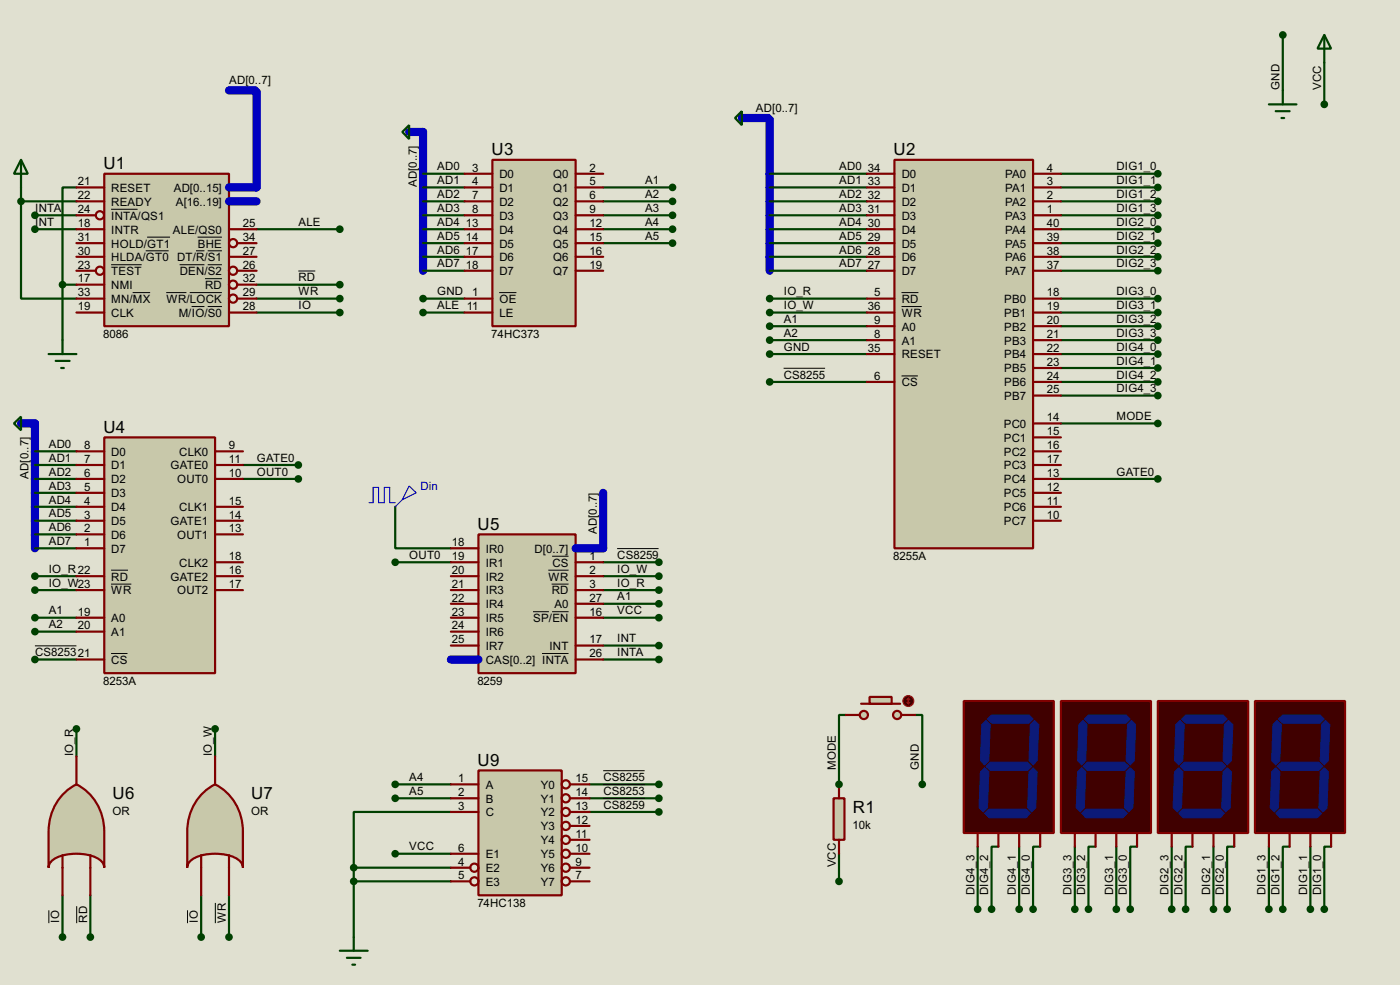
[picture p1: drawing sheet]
<svg xmlns="http://www.w3.org/2000/svg" width="256mm" height="180mm" viewBox="0 0 256 180" stroke-linecap="round" stroke-linejoin="round" font-family="sans-serif">
<path d="M0 0h256.5v180.3h-256.5z" fill="#e0e0d0"/>
<path d="M42 16.6h5v17.7M77.5 24.2v25.4M138.5 21.6h2.5v28M6.4 77.5v22.9M110.5 90.2v10.2" fill="none" stroke="#0000c0" stroke-width="1.5"/>
<g fill="none" stroke="#004000" stroke-width=".4">
<path d="M235 6.4v10.2M242.6 11.5v7.6M3.9 36.9v17.8h10.1M3.9 34.3v2.6M3.9 36.9h10.1M6.4 39.4h7.6M77.5 36.9h7.6M77.5 39.4h7.6M77.5 34.3h7.6M77.5 31.8h7.6M110.5 36.9h12.7M110.5 34.3h12.7"/>
<path d="M141 36.9h17.8M141 39.4h17.8M141 34.3h17.8M141 31.8h17.8M194.4 36.9h17.7M194.4 39.4h17.7M194.4 34.3h17.7M194.4 31.8h17.7M6.4 42h7.6M47 42h15.3M47 57.2h15.3M47 54.7h15.3"/>
<path d="M47 52.1h15.3M77.5 49.6h7.6M77.5 47h7.6M77.5 44.5h7.6M77.5 42h7.6M77.5 57.2h7.6M77.5 54.7h7.6M141 49.6h17.8M141 47h17.8M141 44.5h17.8M141 42h17.8M141 57.2h17.8"/>
<path d="M141 54.7h17.8M141 59.7h17.8M194.4 49.6h17.7M194.4 47h17.7M194.4 44.5h17.7M194.4 42h17.7M194.4 57.2h17.7M194.4 54.7h17.7M194.4 59.7h17.7M141 69.9h17.8M141 62.3h17.8M141 64.8h17.8"/>
<path d="M194.4 69.9h17.7M194.4 62.3h17.7M194.4 64.8h17.7M194.4 67.4h17.7M194.4 72.4h17.7M194.4 77.5h17.7M44.5 87.7h10.2M44.5 85.1h10.2M194.4 87.7h17.7M155 130.9h-1.3v12.7M167.7 130.9h1.3v12.7M179.1 155v11.4"/>
<path d="M182.9 155h-1.2v11.4M186.7 155v11.4M190.6 155h-1.3v11.4M196.9 155v11.4M200.7 155h-1.3v11.4M204.5 155v11.4M208.3 155h-1.2v11.4M214.7 155v11.4M218.5 155h-1.3v11.4M222.3 155v11.4M226.1 155h-1.3v11.4M232.5 155v11.4"/>
<path d="M236.3 155h-1.3v11.4M240.1 155v11.4M243.9 155h-1.3v11.4"/>
</g>
<path d="M54.7 54.7h2.3M54.7 52.2h3.7M54.7 49.6h3.1M143.6 67.4h7.6" fill="none" stroke="#000" stroke-width=".18"/>
<circle cx="153.7" cy="143.6" r=".2" fill="#004000"/>
<g fill="none" stroke="#004000" stroke-width=".4">
<path d="M14 34.3h-2.5v17.8M110.5 39.4h12.7M11.5 52.1v10.2M11.5 52.1h2.5M110.5 42h12.7M110.5 44.5h12.7M6.4 97.8h7.6M6.4 95.3h7.6M6.4 92.8h7.6M6.4 90.2h7.6M6.4 87.7h7.6M6.4 85.1h7.6"/>
<path d="M6.4 82.6h7.6M72.4 92.8v7.6h10.2M6.4 113.1h7.6M6.4 108h7.6M6.4 105.5h7.6M6.4 100.4h7.6M6.4 115.6h7.6M72.4 102.9h10.2M110.5 118.2h10.2M110.5 113.1h10.2M110.5 110.5h10.2M110.5 108h10.2"/>
<path d="M110.5 105.5h10.2M110.5 102.9h10.2M6.4 120.7h7.6M14 133.4v5.1M39.4 133.4v5.1M110.5 120.7h10.2M64.8 158.8v12.7M64.8 158.8h17.8M72.4 143.6h10.2M72.4 146.1h10.2M72.4 156.3h10.2M82.6 148.6h-17.8v10.2"/>
<path d="M108 143.6h12.7M108 146.1h12.7M108 148.6h12.7M153.7 156.3v5M11.5 163.9v7.6M16.6 163.9v7.6M36.9 163.9v7.6M42 163.9v7.6M64.8 161.3h17.8"/>
</g>
<path d="M6.4 118.2h7.6M113.1 100.4h7.6M110.5 141.1h7.6M110.5 143.6h7.6M110.5 146.1h7.6M9 166.6v2.4M14.1 165.9v3.1M34.4 166.6v2.4M39.5 165.3v3.7" fill="none" stroke="#000" stroke-width=".18"/>
<path d="M19.1 31.8h22.9v27.9h-22.9z" fill="#c8c8aa" stroke="#800000" stroke-width=".4"/>
<path d="M42 34.3h5M42 36.9h5" fill="none" stroke="#0000c0" stroke-width="1.5"/>
<g fill="none" stroke="#800000" stroke-width=".4">
<path d="M14 36.9h5.1M14 34.3h5.1M14 39.4h3.6M14 42h5.1M14 52.1h5.1M14 57.2h5.1M14 54.7h5.1M14 44.5h5.1M14 47h5.1M14 49.6h3.6M42 42h5M42 57.2h5"/>
<path d="M42 47h5M43.5 52.1h3.5M43.5 54.7h3.5M43.5 44.5h3.5M43.5 49.6h3.5"/>
<circle cx="18.3" cy="39.4" r=".75"/>
<circle cx="18.3" cy="49.6" r=".75"/>
<circle cx="42.7" cy="52.1" r=".75"/>
<circle cx="42.7" cy="54.7" r=".75"/>
<circle cx="42.7" cy="44.5" r=".75"/>
<circle cx="42.7" cy="49.6" r=".75"/>
</g>
<g fill="none" stroke="#000" stroke-width=".18">
<path d="M20.4 38.3h4.8M20.4 48.5h5.6M24.3 53.6h3.2M26.7 45.9h4.2M27 43.4h4.2M30.5 53.6h3.7M32.9 48.5h4.6M34.8 53.6h5.9M35.1 56.1h2.4M35.9 45.9h1.6M36.2 43.4h4.5M37.6 51h3.1"/>
<path d="M38.1 45.9h2.6M38.1 56.1h2.6M38.1 48.5h2.6"/>
</g>
<path d="M3.9 29.3l1.2 2.5h-2.5zM3.9 29.3v5M8.9 64.8h5.1M10.2 66.1h2.6M11.2 67.4h.5M11.5 62.3v2.5" fill="none" stroke="#004000" stroke-width=".4"/>
<circle cx="3.8" cy="36.9" r=".5" fill="#004000" stroke="#004000" stroke-width=".4"/>
<path d="M163.9 29.3h25.4v71.1h-25.4z" fill="#c8c8aa" stroke="#800000" stroke-width=".4"/>
<g fill="none" stroke="#800000" stroke-width=".4">
<path d="M158.8 31.8h5.1M158.8 34.3h5.1M158.8 36.9h5.1M158.8 39.4h5.1M189.3 31.8h5.1M189.3 34.3h5.1M189.3 36.9h5.1M189.3 39.4h5.1M158.8 42h5.1M158.8 44.5h5.1M158.8 47h5.1M158.8 49.6h5.1"/>
<path d="M158.8 54.7h5.1M158.8 57.2h5.1M158.8 59.7h5.1M189.3 42h5.1M189.3 44.5h5.1M189.3 47h5.1M189.3 49.6h5.1M189.3 54.7h5.1M189.3 57.2h5.1M189.3 59.7h5.1M158.8 62.3h5.1M158.8 64.8h5.1"/>
<path d="M158.8 69.9h5.1M189.3 62.3h5.1M189.3 64.8h5.1M189.3 69.9h5.1M189.3 67.4h5.1M189.3 72.4h5.1M189.3 77.5h5.1M189.3 80.1h5.1M189.3 82.6h5.1M189.3 85.1h5.1M189.3 87.7h5.1M189.3 90.2h5.1"/>
<path d="M189.3 92.8h5.1M189.3 95.3h5.1"/>
</g>
<path d="M165.2 53.6h3.1M165.2 56.1h3.7M165.2 68.8h3" fill="none" stroke="#000" stroke-width=".18"/>
<path d="M90.2 29.3h15.3v30.4h-15.3z" fill="#c8c8aa" stroke="#800000" stroke-width=".4"/>
<g fill="none" stroke="#800000" stroke-width=".4">
<path d="M85.1 31.8h5.1M85.1 34.3h5.1M85.1 36.9h5.1M85.1 39.4h5.1M105.5 31.8h5M105.5 34.3h5M105.5 36.9h5M105.5 39.4h5M85.1 42h5.1M85.1 44.5h5.1M85.1 47h5.1M85.1 49.6h5.1"/>
<path d="M85.1 54.7h5.1M85.1 57.2h5.1M105.5 42h5M105.5 44.5h5M105.5 47h5M105.5 49.6h5"/>
</g>
<path d="M91.5 53.6h3.1" fill="none" stroke="#000" stroke-width=".18"/>
<path d="M75 24.2h2.5M135.9 21.6h2.6" fill="none" stroke="#0000c0" stroke-width="1.5"/>
<path d="M73.7 24.2l1.3-1.3v2.6zM135.9 20.4v2.5l-1.2-1.3z" fill="none" stroke="#004000" stroke-width=".4"/>
<g fill="#004000" stroke="#004000" stroke-width=".4">
<circle cx="62.2" cy="57.2" r=".5"/>
<circle cx="62.2" cy="54.7" r=".5"/>
<circle cx="62.2" cy="52.1" r=".5"/>
<circle cx="141" cy="54.7" r=".5"/>
<circle cx="141" cy="57.2" r=".5"/>
<circle cx="141" cy="69.9" r=".5"/>
<circle cx="62.2" cy="42" r=".5"/>
<circle cx="77.5" cy="57.2" r=".5"/>
<circle cx="77.5" cy="54.7" r=".5"/>
<circle cx="123.2" cy="34.3" r=".5"/>
<circle cx="123.2" cy="36.9" r=".5"/>
<circle cx="141" cy="62.3" r=".5"/>
<circle cx="141" cy="59.7" r=".5"/>
</g>
<path d="M176.6 128.3h16.5v24.2h-16.5z" fill="#400000" stroke="#800000" stroke-width=".4"/>
<g fill="#0c1a78" stroke="#0c1a78" stroke-width=".18">
<path d="M180.9 131.6l.8-.7h6.8l.8 .7-.8 .8h-6.8z" fill-rule="evenodd"/>
<path d="M189.5 131.9l.8 .7-.3 6.6-.7 .8-.8-.8 .3-6.6z" fill-rule="evenodd"/>
<path d="M180.6 140.3l.8-.8h6.9l.7 .8-.7 .7h-6.9z" fill-rule="evenodd"/>
<path d="M179.9 132.6l.7-.7 .8 .7-.2 6.6-.8 .8-.8-.8z" fill-rule="evenodd"/>
<path d="M188.5 141.3l.8-.8 .7 .8-.2 6.6-.8 .7-.7-.7z" fill-rule="evenodd"/>
<path d="M180.4 148.9l.8-.8h6.8l.8 .8-.8 .8h-6.8z" fill-rule="evenodd"/>
<path d="M179.6 141.3l.8-.8 .8 .8-.3 6.6-.8 .7-.7-.7z" fill-rule="evenodd"/>
</g>
<path d="M179.1 152.5v2.5M182.9 152.5v2.5M186.7 152.5v2.5M190.6 152.5v2.5" fill="none" stroke="#800000" stroke-width=".4"/>
<path d="M194.4 128.3h16.5v24.2h-16.5z" fill="#400000" stroke="#800000" stroke-width=".4"/>
<g fill="#0c1a78" stroke="#0c1a78" stroke-width=".18">
<path d="M198.7 131.6l.7-.7h6.9l.8 .7-.8 .8h-6.9z" fill-rule="evenodd"/>
<path d="M206.6 132.6l.7-.7 .8 .7-.3 6.6-.7 .8-.8-.8z" fill-rule="evenodd"/>
<path d="M198.4 140.3l.8-.8h6.8l.8 .8-.8 .7h-6.8z" fill-rule="evenodd"/>
<path d="M197.7 132.6l.7-.7 .8 .7-.3 6.6-.7 .8-.8-.8z" fill-rule="evenodd"/>
<path d="M206.3 141.3l.8-.8 .7 .8-.2 6.6-.8 .7-.8-.7z" fill-rule="evenodd"/>
<path d="M198.2 148.9l.7-.8h6.9l.8 .8-.8 .8h-6.9z" fill-rule="evenodd"/>
<path d="M198.2 140.5l.7 .8-.2 6.6-.8 .7-.7-.7 .2-6.6z" fill-rule="evenodd"/>
</g>
<path d="M196.9 152.5v2.5M200.7 152.5v2.5M204.5 152.5v2.5M208.3 152.5v2.5" fill="none" stroke="#800000" stroke-width=".4"/>
<path d="M212.1 128.3h16.6v24.2h-16.6z" fill="#400000" stroke="#800000" stroke-width=".4"/>
<g fill="#0c1a78" stroke="#0c1a78" stroke-width=".18">
<path d="M216.5 131.6l.7-.7h6.9l.7 .7-.7 .8h-6.9z" fill-rule="evenodd"/>
<path d="M224.3 132.6l.8-.7 .8 .7-.3 6.6-.8 .8-.7-.8z" fill-rule="evenodd"/>
<path d="M216.2 140.3l.8-.8h6.8l.8 .8-.8 .7h-6.8z" fill-rule="evenodd"/>
<path d="M215.4 132.6l.8-.7 .8 .7-.3 6.6-.7 .8-.8-.8z" fill-rule="evenodd"/>
<path d="M224.1 141.3l.7-.8 .8 .8-.2 6.6-.8 .7-.8-.7z" fill-rule="evenodd"/>
<path d="M216.7 148.1h6.9l.7 .8-.7 .8h-6.9l-.7-.8z" fill-rule="evenodd"/>
<path d="M215.2 141.3l.8-.8 .7 .8-.2 6.6-.8 .7-.8-.7z" fill-rule="evenodd"/>
</g>
<path d="M214.7 152.5v2.5M218.5 152.5v2.5M222.3 152.5v2.5M226.1 152.5v2.5" fill="none" stroke="#800000" stroke-width=".4"/>
<path d="M229.9 128.3h16.5v24.2h-16.5z" fill="#400000" stroke="#800000" stroke-width=".4"/>
<g fill="#0c1a78" stroke="#0c1a78" stroke-width=".18">
<path d="M234.2 131.6l.8-.7h6.9l.7 .7-.7 .8h-6.9z" fill-rule="evenodd"/>
<path d="M242.1 132.6l.8-.7 .7 .7-.2 6.6-.8 .8-.7-.8z" fill-rule="evenodd"/>
<path d="M234 140.3l.8-.8h6.8l.8 .8-.8 .7h-6.8z" fill-rule="evenodd"/>
<path d="M233.2 132.6l.8-.7 .8 .7-.3 6.6-.8 .8-.7-.8z" fill-rule="evenodd"/>
<path d="M241.9 141.3l.7-.8 .8 .8-.3 6.6-.7 .7-.8-.7z" fill-rule="evenodd"/>
<path d="M233.7 148.9l.8-.8h6.9l.7 .8-.7 .8h-6.9z" fill-rule="evenodd"/>
<path d="M233 141.3l.7-.8 .8 .8-.3 6.6-.7 .7-.8-.7z" fill-rule="evenodd"/>
</g>
<path d="M232.5 152.5v2.5M236.3 152.5v2.5M240.1 152.5v2.5M243.9 152.5v2.5" fill="none" stroke="#800000" stroke-width=".4"/>
<g fill="#004000" stroke="#004000" stroke-width=".4">
<circle cx="212.1" cy="31.8" r=".5"/>
<circle cx="212.1" cy="34.3" r=".5"/>
<circle cx="212.1" cy="36.9" r=".5"/>
<circle cx="212.1" cy="39.4" r=".5"/>
<circle cx="212.1" cy="42" r=".5"/>
<circle cx="212.1" cy="44.5" r=".5"/>
<circle cx="212.1" cy="47" r=".5"/>
<circle cx="212.1" cy="49.6" r=".5"/>
<circle cx="212.1" cy="54.7" r=".5"/>
<circle cx="212.1" cy="57.2" r=".5"/>
<circle cx="212.1" cy="59.7" r=".5"/>
<circle cx="212.1" cy="62.3" r=".5"/>
<circle cx="212.1" cy="64.8" r=".5"/>
<circle cx="212.1" cy="67.4" r=".5"/>
<circle cx="212.1" cy="69.9" r=".5"/>
<circle cx="212.1" cy="72.4" r=".5"/>
<circle cx="242.6" cy="166.4" r=".5"/>
<circle cx="240" cy="166.4" r=".5"/>
<circle cx="235" cy="166.4" r=".5"/>
<circle cx="232.4" cy="166.4" r=".5"/>
<circle cx="224.8" cy="166.4" r=".5"/>
<circle cx="222.3" cy="166.4" r=".5"/>
<circle cx="217.2" cy="166.4" r=".5"/>
<circle cx="214.6" cy="166.4" r=".5"/>
<circle cx="207" cy="166.4" r=".5"/>
<circle cx="204.5" cy="166.4" r=".5"/>
<circle cx="199.4" cy="166.4" r=".5"/>
<circle cx="196.9" cy="166.4" r=".5"/>
<circle cx="189.2" cy="166.4" r=".5"/>
<circle cx="186.7" cy="166.4" r=".5"/>
<circle cx="181.6" cy="166.4" r=".5"/>
<circle cx="179.1" cy="166.4" r=".5"/>
<circle cx="212.1" cy="77.5" r=".5"/>
<circle cx="212.1" cy="87.7" r=".5"/>
</g>
<path d="M19.1 80.1h20.3v43.1h-20.3z" fill="#c8c8aa" stroke="#800000" stroke-width=".4"/>
<g fill="none" stroke="#800000" stroke-width=".4">
<path d="M14 82.6h5.1M14 85.1h5.1M14 87.7h5.1M14 90.2h5.1M14 92.8h5.1M14 95.3h5.1M14 97.8h5.1M39.4 82.6h5.1M39.4 85.1h5.1M39.4 87.7h5.1M39.4 92.8h5.1M39.4 95.3h5.1"/>
<path d="M39.4 97.8h5.1M14 100.4h5.1M14 105.5h5.1M14 108h5.1M14 113.1h5.1M14 115.6h5.1M39.4 105.5h5.1M39.4 108h5.1M39.4 102.9h5.1M14 120.7h5.1"/>
</g>
<path d="M20.4 104.4h3.1M20.4 106.9h3.7M20.4 119.6h3" fill="none" stroke="#000" stroke-width=".18"/>
<g fill="#004000" stroke="#004000" stroke-width=".4">
<circle cx="54.6" cy="85.1" r=".5"/>
<circle cx="54.6" cy="87.7" r=".5"/>
<circle cx="235" cy="6.4" r=".5"/>
<circle cx="242.6" cy="19.1" r=".5"/>
<circle cx="141" cy="64.8" r=".5"/>
</g>
<path d="M232.5 19.1h5M235 16.6v2.5M242.6 6.4l1.3 2.5h-2.5zM242.6 6.4v5.1M233.7 20.4h2.6M234.8 21.6h.5" fill="none" stroke="#004000" stroke-width=".4"/>
<path d="M87.7 97.8h17.8v25.4h-17.8z" fill="#c8c8aa" stroke="#800000" stroke-width=".4"/>
<g fill="none" stroke="#800000" stroke-width=".4">
<path d="M82.6 100.4h5.1M82.6 102.9h5.1M82.6 105.5h5.1M82.6 108h5.1M82.6 110.5h5.1M82.6 113.1h5.1M82.6 115.6h5.1M82.6 118.2h5.1M105.5 102.9h5M105.5 105.5h5M105.5 108h5M105.5 110.5h5"/>
<path d="M105.5 113.1h5M105.5 118.2h5M105.5 120.7h5"/>
</g>
<path d="M97.7 112h2.9M99.3 119.6h4.9M100.5 104.4h3.7M101.1 106.9h3.1M101.2 101.8h3M101.2 112h3" fill="none" stroke="#000" stroke-width=".18"/>
<path d="M105.5 100.4h5M82.6 120.7h5.1" fill="none" stroke="#0000c0" stroke-width="1.5"/>
<g fill="#004000" stroke="#004000" stroke-width=".4">
<circle cx="6.4" cy="42" r=".5"/>
<circle cx="6.4" cy="39.4" r=".5"/>
</g>
<g fill="#c8c8aa" stroke="#800000" stroke-width=".4">
<circle cx="164.3" cy="130.9" r=".75"/>
<circle cx="158.2" cy="130.9" r=".75"/>
</g>
<path d="M157.8 128.8h7.1" fill="none" stroke="#800000" stroke-width=".4"/>
<path d="M159.3 127.6h4.1v1.2h-4.1z" fill="#c8c8aa" stroke="#800000" stroke-width=".4"/>
<path d="M155 130.9h2.5M165.2 130.9h2.5" fill="none" stroke="#800000" stroke-width=".4"/>
<circle cx="166.4" cy="128.3" r="1" fill="#400000" stroke="#f00" stroke-width=".2"/>
<path d="M166.2 128.6l.2 .2M166.4 127.8v1M166.4 127.8l-.2 .3M166.4 127.8l.3 .3M166.7 128.6l-.3 .2" fill="none" stroke="#f00" stroke-width=".2"/>
<circle cx="168.9" cy="143.6" r=".5" fill="#004000" stroke="#004000" stroke-width=".4"/>
<path d="M152.7 146.1h2v7.6h-2z" fill="#c8c8aa" stroke="#800000" stroke-width=".4"/>
<path d="M153.7 143.6v2.5M153.7 153.7v2.6" fill="none" stroke="#800000" stroke-width=".4"/>
<g fill="#004000" stroke="#004000" stroke-width=".4">
<circle cx="153.7" cy="143.6" r=".5"/>
<circle cx="153.7" cy="161.3" r=".5"/>
<circle cx="120.7" cy="118.2" r=".5"/>
<circle cx="120.7" cy="120.7" r=".5"/>
<circle cx="120.7" cy="113.1" r=".5"/>
<circle cx="120.7" cy="110.5" r=".5"/>
<circle cx="120.7" cy="108" r=".5"/>
<circle cx="120.7" cy="105.5" r=".5"/>
<circle cx="120.7" cy="102.9" r=".5"/>
<circle cx="123.2" cy="39.4" r=".5"/>
<circle cx="123.2" cy="42" r=".5"/>
<circle cx="123.2" cy="44.5" r=".5"/>
<circle cx="6.4" cy="113.1" r=".5"/>
<circle cx="6.4" cy="115.6" r=".5"/>
</g>
<path d="M3.9 77.5h2.5" fill="none" stroke="#0000c0" stroke-width="1.5"/>
<path d="M2.6 77.5l1.3-1.2v2.5z" fill="none" stroke="#004000" stroke-width=".4"/>
<path d="M11.7 145.2l1.5-1.2 .8-.4a9.5 9.5 0 0 1 5.1 8.6v6.6a2.2 2.2 0 0 0-1.5-1.9 9.3 9.3 0 0 0-7.8 .4l-.8 .9-.1 .6v-6.6a9.8 9.8 0 0 1 2.8-7z" fill-rule="evenodd" fill="#c8c8aa" stroke="#800000" stroke-width=".4"/>
<path d="M14 138.5v5.1M11.5 156.5v7.4M16.6 156.5v7.4" fill="none" stroke="#800000" stroke-width=".4"/>
<path d="M37.1 145.2l1.5-1.2 .8-.4a9.5 9.5 0 0 1 5.1 8.6v6.6a2.2 2.2 0 0 0-1.5-1.9 9.3 9.3 0 0 0-7.8 .4l-.8 .9-.1 .6v-6.6a9.8 9.8 0 0 1 2.8-7z" fill-rule="evenodd" fill="#c8c8aa" stroke="#800000" stroke-width=".4"/>
<path d="M39.4 138.5v5.1M36.9 156.5v7.4M42 156.5v7.4" fill="none" stroke="#800000" stroke-width=".4"/>
<g fill="#004000" stroke="#004000" stroke-width=".4">
<circle cx="11.4" cy="171.5" r=".5"/>
<circle cx="16.5" cy="171.5" r=".5"/>
<circle cx="36.8" cy="171.5" r=".5"/>
<circle cx="41.9" cy="171.5" r=".5"/>
<circle cx="39.4" cy="133.4" r=".5"/>
<circle cx="14" cy="133.4" r=".5"/>
<circle cx="6.4" cy="120.7" r=".5"/>
<circle cx="72.4" cy="102.9" r=".5"/>
<circle cx="6.4" cy="105.5" r=".5"/>
<circle cx="6.4" cy="108" r=".5"/>
</g>
<path d="M67.6 92h.8v-2.8h1v2.8h1v-2.8h1v2.8h1M73.7 91.5l-1.3 1.3M75 89l1.3 1.2-2.6 1.3z" fill="none" stroke="#0000c0" stroke-width=".2"/>
<path d="M87.7 141h15.2v22.9h-15.2z" fill="#c8c8aa" stroke="#800000" stroke-width=".4"/>
<g fill="none" stroke="#800000" stroke-width=".4">
<path d="M82.6 143.6h5.1M82.6 146.1h5.1M82.6 148.6h5.1M82.6 156.3h5.1M82.6 158.8h3.6M104.4 143.6h3.6M104.4 146.1h3.6M104.4 148.6h3.6M104.4 156.3h3.6M104.4 158.8h3.6M104.4 151.2h3.6M104.4 153.7h3.6"/>
<path d="M82.6 161.3h3.6M104.4 161.3h3.6"/>
<circle cx="86.9" cy="158.8" r=".75"/>
<circle cx="103.6" cy="148.6" r=".75"/>
<circle cx="103.6" cy="158.8" r=".75"/>
<circle cx="103.6" cy="151.2" r=".75"/>
<circle cx="103.6" cy="143.6" r=".75"/>
<circle cx="103.6" cy="146.1" r=".75"/>
<circle cx="103.6" cy="153.7" r=".75"/>
<circle cx="103.6" cy="156.3" r=".75"/>
<circle cx="86.9" cy="161.3" r=".75"/>
<circle cx="103.6" cy="161.3" r=".75"/>
</g>
<g fill="#004000" stroke="#004000" stroke-width=".4">
<circle cx="72.4" cy="143.6" r=".5"/>
<circle cx="72.4" cy="146.1" r=".5"/>
<circle cx="120.7" cy="143.6" r=".5"/>
<circle cx="120.7" cy="146.1" r=".5"/>
<circle cx="120.7" cy="148.6" r=".5"/>
<circle cx="64.8" cy="161.3" r=".5"/>
<circle cx="72.4" cy="156.3" r=".5"/>
<circle cx="64.8" cy="158.8" r=".5"/>
<circle cx="11.4" cy="52.1" r=".5"/>
</g>
<path d="M62.3 174h5.1M63.6 175.3h2.5M64.6 176.6h.5M64.8 171.5v2.5" fill="none" stroke="#004000" stroke-width=".4"/>
<g font-size="3.5">
<text x="90.1" y="28.5">U3</text>
<text x="163.7" y="28.5">U2</text>
<text x="19" y="31">U1</text>
<text x="19" y="79.3">U4</text>
<text x="87.5" y="97">U5</text>
<text x="87.5" y="140.2">U9</text>
<text x="20.6" y="146.3">U6</text>
<text x="46" y="146.3">U7</text>
<text x="156.3" y="148.8">R1</text>
</g>
<g font-size="2.4">
<text x="42" y="15.4">AD[0..7]</text>
<text x="234.4" y="16.5" transform="rotate(-90 234.4 16.5)">GND</text>
<text x="242" y="16.5" transform="rotate(-90 242 16.5)">VCC</text>
<text x="138.5" y="20.5">AD[0..7]</text>
<text x="14.3" y="33.9">21</text>
<text x="20.4" y="35.1">RESET</text>
<text x="31.8" y="35.1">AD[0..15]</text>
<text x="76.4" y="34.3" transform="rotate(-90 76.4 34.3)">AD[0..7]</text>
<text x="80.1" y="33.7">AD1</text>
<text x="80.1" y="31.2">AD0</text>
<text x="86.5" y="31.4">3</text>
<text x="86.5" y="33.9">4</text>
<text x="91.5" y="32.6">D0</text>
<text x="91.5" y="35.1">D1</text>
<text x="101.3" y="32.6">Q0</text>
<text x="101.3" y="35.1">Q1</text>
<text x="108" y="31.4">2</text>
<text x="108" y="33.9">5</text>
<text x="118.2" y="33.7">A1</text>
<text x="153.7" y="33.7">AD1</text>
<text x="153.7" y="31.2">AD0</text>
<text x="159" y="31.4">34</text>
<text x="159" y="33.9">33</text>
<text x="165.2" y="32.6">D0</text>
<text x="165.2" y="35.1">D1</text>
<text x="184.1" y="32.6">PA0</text>
<text x="184.1" y="35.1">PA1</text>
<text x="191.8" y="31.4">4</text>
<text x="191.8" y="33.9">3</text>
<text x="204.5" y="31.2">DIG1_0</text>
<text x="204.5" y="33.7">DIG1_1</text>
<text x="6.4" y="41.3">INT</text>
<text x="6.4" y="38.8">INTA</text>
<text x="14.3" y="36.5">22</text>
<text x="14.3" y="41.6">18</text>
<text x="14.3" y="39">24</text>
<text x="20.4" y="37.7">READY</text>
<text x="20.4" y="40.2">INTA/QS1</text>
<text x="32.2" y="37.7">A[16..19]</text>
<text x="44.5" y="41.6">25</text>
<text x="54.7" y="41.3">ALE</text>
<text x="80.1" y="41.3">AD4</text>
<text x="80.1" y="38.8">AD3</text>
<text x="80.1" y="36.3">AD2</text>
<text x="85.4" y="41.6">13</text>
<text x="86.5" y="36.5">7</text>
<text x="86.5" y="39">8</text>
<text x="91.5" y="37.7">D2</text>
<text x="91.5" y="40.2">D3</text>
<text x="101.3" y="37.7">Q2</text>
<text x="101.3" y="40.2">Q3</text>
<text x="108" y="36.5">6</text>
<text x="108" y="39">9</text>
<text x="108" y="41.6">12</text>
<text x="118.2" y="36.3">A2</text>
<text x="118.2" y="38.8">A3</text>
<text x="118.2" y="41.3">A4</text>
<text x="153.7" y="41.3">AD4</text>
<text x="153.7" y="38.8">AD3</text>
<text x="153.7" y="36.3">AD2</text>
<text x="159" y="36.5">32</text>
<text x="159" y="39">31</text>
<text x="159" y="41.6">30</text>
<text x="165.2" y="37.7">D2</text>
<text x="165.2" y="40.2">D3</text>
<text x="184.1" y="37.7">PA2</text>
<text x="184.1" y="40.2">PA3</text>
<text x="191.8" y="36.5">2</text>
<text x="191.8" y="39">1</text>
<text x="191.8" y="41.6">40</text>
<text x="204.5" y="36.3">DIG1_2</text>
<text x="204.5" y="38.8">DIG1_3</text>
<text x="204.5" y="41.3">DIG2_0</text>
<text x="14.3" y="44.1">31</text>
<text x="14.3" y="46.6">30</text>
<text x="20.4" y="42.7">INTR</text>
<text x="20.4" y="45.3">HOLD/GT1</text>
<text x="20.4" y="47.8">HLDA/GT0 DT/R/S1</text>
<text x="31.7" y="42.7">ALE/QS0</text>
<text x="36.2" y="45.3">BHE</text>
<text x="44.5" y="46.6">27</text>
<text x="44.5" y="44.1">34</text>
<text x="80.1" y="46.4">AD6</text>
<text x="80.1" y="43.9">AD5</text>
<text x="85.4" y="44.1">14</text>
<text x="85.4" y="46.6">17</text>
<text x="91.5" y="42.7">D4</text>
<text x="91.5" y="45.3">D5</text>
<text x="91.5" y="47.8">D6</text>
<text x="101.3" y="42.7">Q4</text>
<text x="101.3" y="45.3">Q5</text>
<text x="101.3" y="47.8">Q6</text>
<text x="108" y="44.1">15</text>
<text x="108" y="46.6">16</text>
<text x="118.2" y="43.9">A5</text>
<text x="153.7" y="46.4">AD6</text>
<text x="153.7" y="43.9">AD5</text>
<text x="159" y="44.1">29</text>
<text x="159" y="46.6">28</text>
<text x="165.2" y="42.7">D4</text>
<text x="165.2" y="45.3">D5</text>
<text x="165.2" y="47.8">D6</text>
<text x="184.1" y="42.7">PA4</text>
<text x="184.1" y="45.3">PA5</text>
<text x="184.1" y="47.8">PA6</text>
<text x="191.8" y="44.1">39</text>
<text x="191.8" y="46.6">38</text>
<text x="204.5" y="43.9">DIG2_1</text>
<text x="204.5" y="46.4">DIG2_2</text>
<text x="14.3" y="51.7">17</text>
<text x="14.3" y="49.2">23</text>
<text x="20.4" y="52.9">NMI</text>
<text x="20.4" y="50.4">TEST</text>
<text x="32.9" y="50.4">DEN/S2</text>
<text x="37.6" y="52.9">RD</text>
<text x="44.5" y="49.2">26</text>
<text x="44.5" y="51.7">32</text>
<text x="54.7" y="51.5">RD</text>
<text x="80.1" y="49">AD7</text>
<text x="85.4" y="49.2">18</text>
<text x="91.5" y="50.4">D7</text>
<text x="101.3" y="50.4">Q7</text>
<text x="108" y="49.2">19</text>
<text x="153.7" y="49">AD7</text>
<text x="159" y="49.2">27</text>
<text x="165.2" y="50.4">D7</text>
<text x="184.1" y="50.4">PA7</text>
<text x="191.8" y="49.2">37</text>
<text x="204.5" y="49">DIG2_3</text>
<text x="14.3" y="56.8">19</text>
<text x="14.3" y="54.3">33</text>
<text x="20.4" y="58">CLK</text>
<text x="20.4" y="55.4">MN/MX</text>
<text x="30.5" y="55.4">WR/LOCK</text>
<text x="32.7" y="58">M/IO/S0</text>
<text x="44.5" y="56.8">28</text>
<text x="44.5" y="54.3">29</text>
<text x="54.7" y="56.6">IO</text>
<text x="54.7" y="54">WR</text>
<text x="80.1" y="56.6">ALE 11</text>
<text x="80.1" y="54">GND</text>
<text x="86.5" y="54.3">1</text>
<text x="91.5" y="55.4">OE</text>
<text x="91.5" y="58">LE</text>
<text x="143.6" y="54">IO_R</text>
<text x="143.6" y="56.6">IO_W</text>
<text x="143.6" y="59.1">A1</text>
<text x="159" y="56.8">36</text>
<text x="160.2" y="54.3">5</text>
<text x="160.2" y="59.3">9</text>
<text x="165.2" y="55.4">RD</text>
<text x="165.2" y="58">WR</text>
<text x="184" y="55.4">PB0</text>
<text x="184" y="58">PB1</text>
<text x="191.8" y="54.3">18</text>
<text x="191.8" y="56.8">19</text>
<text x="191.8" y="59.3">20</text>
<text x="204.5" y="54">DIG3_0</text>
<text x="204.5" y="56.6">DIG3_1</text>
<text x="204.5" y="59.1">DIG3_2</text>
<text x="18.9" y="61.9">8086</text>
<text x="90" y="61.9">74HC373</text>
<text x="143.6" y="61.7">A2</text>
<text x="143.6" y="64.2">GND</text>
<text x="159" y="64.4">35</text>
<text x="160.2" y="61.9">8</text>
<text x="165.2" y="60.5">A0</text>
<text x="165.2" y="63.1">A1</text>
<text x="165.2" y="65.6">RESET</text>
<text x="184" y="60.5">PB2</text>
<text x="184" y="63.1">PB3</text>
<text x="184" y="65.6">PB4</text>
<text x="191.8" y="61.9">21</text>
<text x="191.8" y="64.4">22</text>
<text x="204.5" y="61.7">DIG3_3</text>
<text x="204.5" y="64.2">DIG4_0</text>
<text x="143.6" y="69.3">CS8255</text>
<text x="160.2" y="69.5">6</text>
<text x="165.2" y="70.7">CS</text>
<text x="184" y="68.1">PB5</text>
<text x="184" y="70.7">PB6</text>
<text x="191.8" y="67">23</text>
<text x="191.8" y="69.5">24</text>
<text x="191.8" y="72">25</text>
<text x="204.5" y="66.7">DIG4_1</text>
<text x="204.5" y="69.3">DIG4_2</text>
<text x="204.5" y="71.8">DIG4_3</text>
<text x="184" y="73.2">PB7</text>
<text x="191.8" y="77.1">14</text>
<text x="204.5" y="76.9">MODE</text>
<text x="8.9" y="82">AD0</text>
<text x="15.4" y="82.2">8</text>
<text x="20.4" y="83.4">D0</text>
<text x="32.8" y="83.4">CLK0</text>
<text x="42" y="82.2">9</text>
<text x="183.9" y="78.3">PC0</text>
<text x="183.9" y="80.8">PC1</text>
<text x="183.9" y="83.4">PC2</text>
<text x="191.8" y="79.7">15</text>
<text x="191.8" y="82.2">16</text>
<text x="5.2" y="87.6" transform="rotate(-90 5.2 87.6)">AD[0..7]</text>
<text x="8.9" y="89.6">AD3</text>
<text x="8.9" y="87.1">AD2</text>
<text x="8.9" y="84.5">AD1</text>
<text x="15.4" y="84.7">7</text>
<text x="15.4" y="87.3">6</text>
<text x="15.4" y="89.8">5</text>
<text x="20.4" y="85.9">D1</text>
<text x="20.4" y="88.5">D2</text>
<text x="31.2" y="85.9">GATE0</text>
<text x="32.4" y="88.5">OUT0</text>
<text x="42" y="84.7">11</text>
<text x="42" y="87.3">10</text>
<text x="47" y="84.5">GATE0</text>
<text x="47" y="87.1">OUT0</text>
<text x="183.9" y="85.9">PC3</text>
<text x="183.9" y="88.5">PC4</text>
<text x="191.8" y="84.7">17</text>
<text x="191.8" y="87.3">13</text>
<text x="191.8" y="89.8">12</text>
<text x="204.5" y="87.1">GATE0</text>
<text x="8.9" y="94.7">AD5</text>
<text x="8.9" y="92.2">AD4</text>
<text x="15.4" y="92.4">4</text>
<text x="15.4" y="94.9">3</text>
<text x="20.4" y="91">D3</text>
<text x="20.4" y="93.6">D4</text>
<text x="32.8" y="93.6">CLK1</text>
<text x="42" y="92.4">15</text>
<text x="42" y="94.9">14</text>
<text x="183.9" y="91">PC5</text>
<text x="183.9" y="93.6">PC6</text>
<text x="191.8" y="92.4">11</text>
<text x="191.8" y="94.9">10</text>
<text x="8.9" y="99.8">AD7</text>
<text x="8.9" y="97.2">AD6</text>
<text x="15.4" y="97.4">2</text>
<text x="15.4" y="100">1</text>
<text x="20.4" y="96.1">D5</text>
<text x="20.4" y="98.6">D6</text>
<text x="20.4" y="101.2">D7</text>
<text x="31.2" y="96.1">GATE1</text>
<text x="32.4" y="98.6">OUT1</text>
<text x="42" y="97.4">13</text>
<text x="82.8" y="100">18</text>
<text x="89" y="101.2">IR0</text>
<text x="97.9" y="101.2">D[0..7]</text>
<text x="109.4" y="97.8" transform="rotate(-90 109.4 97.8)">AD[0..7]</text>
<text x="183.9" y="96.1">PC7</text>
<text x="8.9" y="104.9">IO_R22</text>
<text x="8.9" y="107.4">IO_W23</text>
<text x="20.4" y="106.3">RD</text>
<text x="31.2" y="106.3">GATE2</text>
<text x="32.8" y="103.7">CLK2</text>
<text x="42" y="102.5">18</text>
<text x="42" y="105.1">16</text>
<text x="42" y="107.6">17</text>
<text x="75" y="102.3">OUT0</text>
<text x="82.8" y="102.5">19</text>
<text x="82.8" y="105.1">20</text>
<text x="82.8" y="107.6">21</text>
<text x="89" y="103.7">IR1</text>
<text x="89" y="106.3">IR2</text>
<text x="100.5" y="106.3">WR</text>
<text x="101.2" y="103.7">CS</text>
<text x="108" y="102.5">1</text>
<text x="108" y="105.1">2</text>
<text x="108" y="107.6">3</text>
<text x="113.1" y="107.4">IO_R</text>
<text x="113.1" y="104.9">IO_W</text>
<text x="113.1" y="102.3">CS8259</text>
<text x="163.7" y="102.6">8255A</text>
<text x="8.9" y="112.5">A1</text>
<text x="14.3" y="112.7">19</text>
<text x="20.4" y="108.8">WR</text>
<text x="20.4" y="113.9">A0</text>
<text x="32.4" y="108.8">OUT2</text>
<text x="82.8" y="110.1">22</text>
<text x="82.8" y="112.7">23</text>
<text x="89" y="108.8">IR3</text>
<text x="89" y="111.3">IR4</text>
<text x="89" y="113.9">IR5</text>
<text x="97.7" y="113.9">SP/EN</text>
<text x="101.1" y="108.8">RD</text>
<text x="101.6" y="111.3">A0</text>
<text x="108" y="110.1">27</text>
<text x="108" y="112.7">16</text>
<text x="113.1" y="112.5">VCC</text>
<text x="113.1" y="109.9">A1</text>
<text x="8.9" y="115">A2</text>
<text x="14.3" y="115.2">20</text>
<text x="20.4" y="116.4">A1</text>
<text x="82.8" y="115.2">24</text>
<text x="82.8" y="117.8">25</text>
<text x="89" y="116.4">IR6</text>
<text x="89" y="119">IR7</text>
<text x="100.6" y="119">INT</text>
<text x="108" y="117.8">17</text>
<text x="113.1" y="117.6">INT</text>
<text x="6.4" y="120.1">CS825321</text>
<text x="18.9" y="125.4">8253A</text>
<text x="20.4" y="121.5">CS</text>
<text x="87.5" y="125.4">8259</text>
<text x="89" y="121.5">CAS[0..2] INTA</text>
<text x="108" y="120.3">26</text>
<text x="113.1" y="120.1">INTA</text>
<text x="13.4" y="138.4" transform="rotate(-90 13.4 138.4)">IO_R</text>
<text x="38.8" y="138.4" transform="rotate(-90 38.8 138.4)">IO_W</text>
<text x="75" y="143">A4</text>
<text x="84" y="143.2">1</text>
<text x="105.5" y="143.2">15</text>
<text x="110.5" y="143">CS8255</text>
<text x="153.1" y="141" transform="rotate(-90 153.1 141)">MODE</text>
<text x="168.4" y="141" transform="rotate(-90 168.4 141)">GND</text>
<text x="20.6" y="149.2">OR</text>
<text x="46" y="149.2">OR</text>
<text x="75" y="145.5">A5</text>
<text x="84" y="145.7">2</text>
<text x="84" y="148.2">3</text>
<text x="89" y="144.4">A</text>
<text x="89" y="146.9">B</text>
<text x="89" y="149.4">C</text>
<text x="99.1" y="144.4">Y0</text>
<text x="99.1" y="146.9">Y1</text>
<text x="99.1" y="149.4">Y2</text>
<text x="105.5" y="145.7">14</text>
<text x="105.5" y="148.2">13</text>
<text x="110.5" y="145.5">CS8253</text>
<text x="110.5" y="148">CS8259</text>
<text x="75" y="155.7">VCC</text>
<text x="84" y="155.9">6</text>
<text x="99.1" y="152">Y3</text>
<text x="99.1" y="154.5">Y4</text>
<text x="105.5" y="150.8">12</text>
<text x="105.5" y="153.3">11</text>
<text x="105.5" y="155.9">10</text>
<text x="156.2" y="151.7">10k</text>
<text x="84" y="158.4">4</text>
<text x="84" y="160.9">5</text>
<text x="89" y="157.1">E1</text>
<text x="89" y="159.6">E2</text>
<text x="99.1" y="157.1">Y5</text>
<text x="99.1" y="159.6">Y6</text>
<text x="105.5" y="158.4">9</text>
<text x="105.5" y="160.9">7</text>
<text x="153.1" y="158.8" transform="rotate(-90 153.1 158.8)">VCC</text>
<text x="87.5" y="166.1">74HC138</text>
<text x="89" y="162.1">E3</text>
<text x="99.1" y="162.1">Y7</text>
<text x="178.5" y="163.8" transform="rotate(-90 178.5 163.8)">DIG4_3</text>
<text x="181.1" y="163.8" transform="rotate(-90 181.1 163.8)">DIG4_2</text>
<text x="186.1" y="163.8" transform="rotate(-90 186.1 163.8)">DIG4_1</text>
<text x="188.7" y="163.8" transform="rotate(-90 188.7 163.8)">DIG4_0</text>
<text x="196.3" y="163.8" transform="rotate(-90 196.3 163.8)">DIG3_3</text>
<text x="198.8" y="163.8" transform="rotate(-90 198.8 163.8)">DIG3_2</text>
<text x="203.9" y="163.8" transform="rotate(-90 203.9 163.8)">DIG3_1</text>
<text x="206.5" y="163.8" transform="rotate(-90 206.5 163.8)">DIG3_0</text>
<text x="214.1" y="163.8" transform="rotate(-90 214.1 163.8)">DIG2_3</text>
<text x="216.6" y="163.8" transform="rotate(-90 216.6 163.8)">DIG2_2</text>
<text x="221.7" y="163.8" transform="rotate(-90 221.7 163.8)">DIG2_1</text>
<text x="224.2" y="163.8" transform="rotate(-90 224.2 163.8)">DIG2_0</text>
<text x="231.9" y="163.8" transform="rotate(-90 231.9 163.8)">DIG1_3</text>
<text x="234.4" y="163.8" transform="rotate(-90 234.4 163.8)">DIG1_2</text>
<text x="239.5" y="163.8" transform="rotate(-90 239.5 163.8)">DIG1_1</text>
<text x="242" y="163.8" transform="rotate(-90 242 163.8)">DIG1_0</text>
<text x="10.9" y="168.9" transform="rotate(-90 10.9 168.9)">IO</text>
<text x="16" y="168.9" transform="rotate(-90 16 168.9)">RD</text>
<text x="36.3" y="168.9" transform="rotate(-90 36.3 168.9)">IO</text>
<text x="41.4" y="168.9" transform="rotate(-90 41.4 168.9)">WR</text>
</g>
<text font-size="2.4" fill="#0000c0" x="77" y="89.8">Din</text>
</svg>
